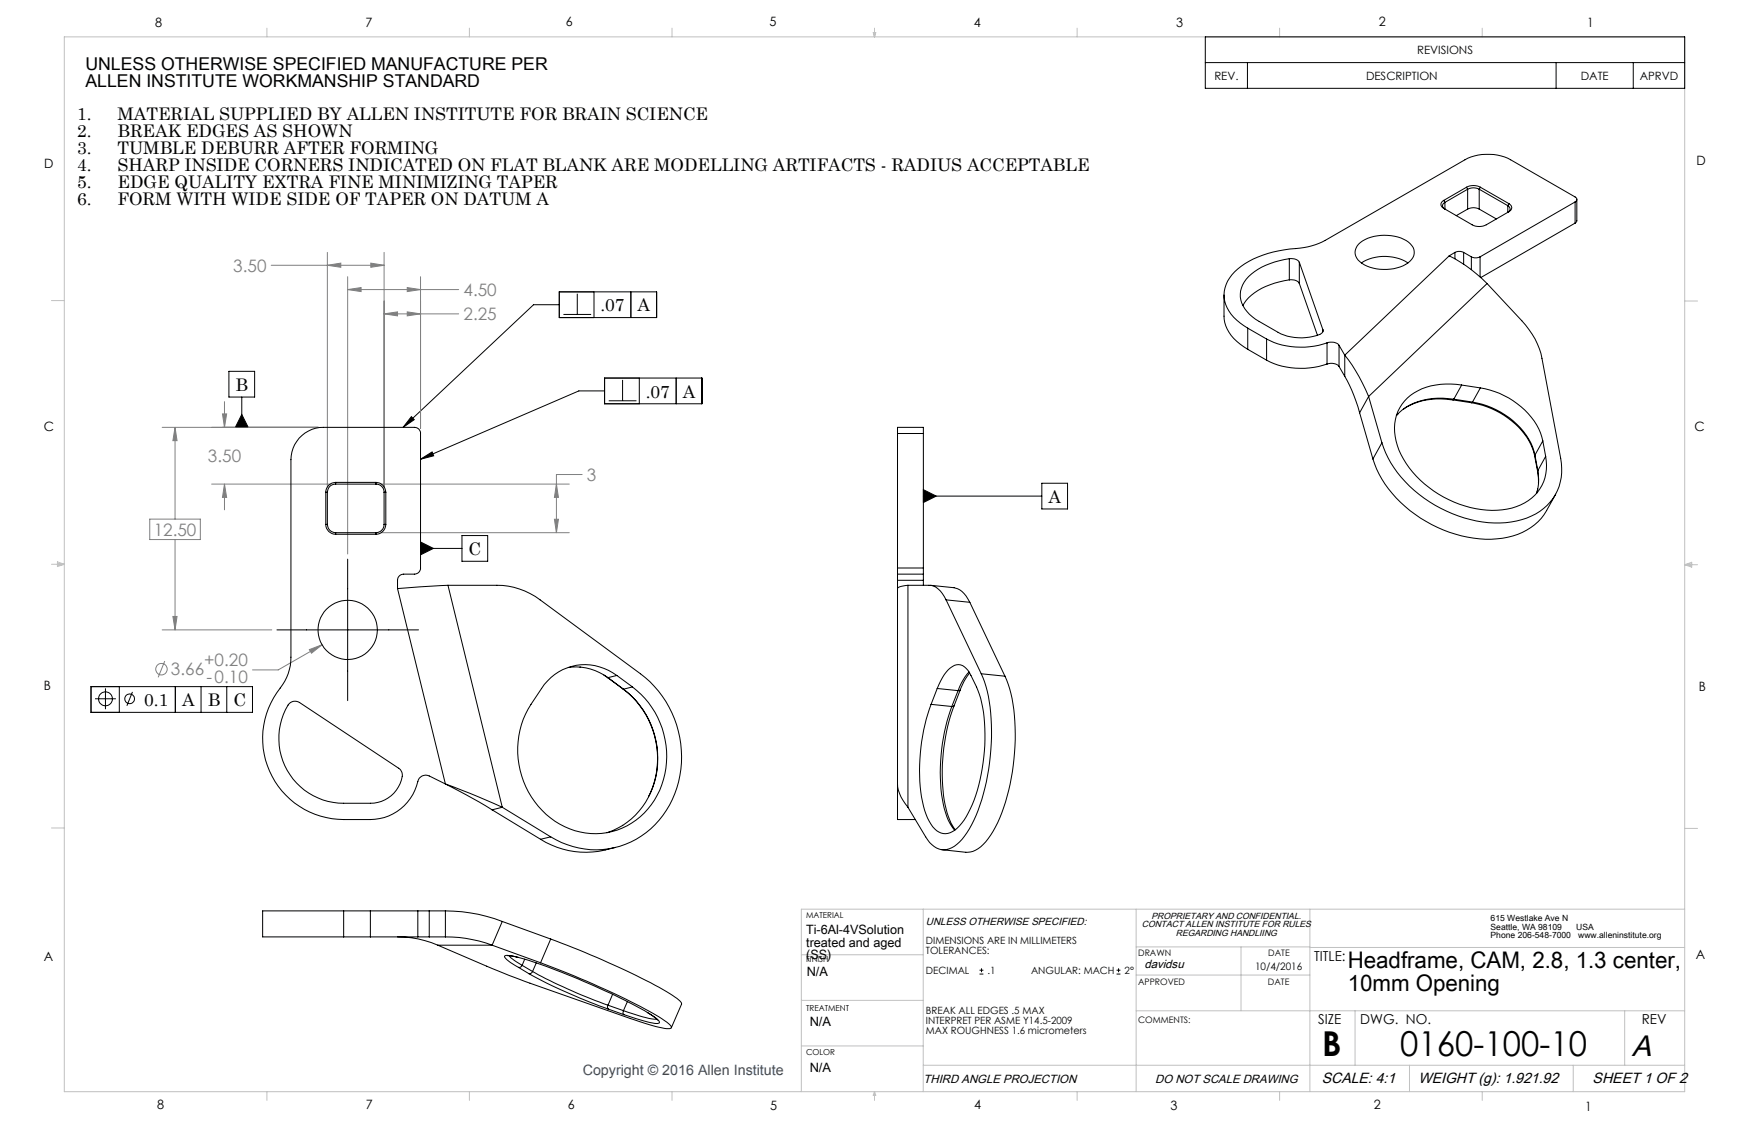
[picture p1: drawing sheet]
<svg xmlns="http://www.w3.org/2000/svg" width="432mm" height="279mm" viewBox="0 0 432 279" stroke-linecap="round" stroke-linejoin="round" font-family="sans-serif">
<g fill="none" stroke="#c0c0c0" stroke-width=".25">
<path d="M15.9 9.1h400v260.4h-400zM65.9 6.9v2.2M115.9 6.9v2.2M165.9 6.9v2.2M215.6 8h.6l-.3 1.1zM215.7 8l.2 1.1M215.9 6.9v2.2M216 8l-.1 1.1M265.9 6.9v2.2M315.9 6.9v2.2M365.9 6.9v2.2M12.7 74.2h3.2"/>
<path d="M415.9 74.3h3.2M12.7 139.3h3.2M14.2 139.1l1.7 .2M14.2 138.7l1.7 .6-1.7 .5zM15.9 139.3l-1.7 .3M415.9 139.4h3.2M415.9 139.4l1.8-.6v1.2zM415.9 139.4l1.8 .3M417.7 139.2l-1.8 .2M12.7 204.4h3.2M415.9 204.5h3.2M197.8 235.7h30.1"/>
<path d="M227.9 224.4v45.1M280.5 224.4v45.1M280.5 233.7h42.9M306.4 233.7v15.8M323.4 224.4v45.1M323.4 233.9h92.5M415.9 224.4h-218.1v45.1M197.8 246.9h30.1M197.8 258.2h30.1M280.5 249.5h135.4M280.5 240.7h42.9M334.5 249.5v13.4"/>
<path d="M401.1 249.5v13.4M65.9 269.5v2.1M115.9 269.5v2.1M165.9 269.5v2.1M215.9 269.5v2.1M215.9 269.5l.3 .8h-.6zM227.9 262.9h188M265.9 269.5v2.1M315.9 269.5v2.1M348 262.9v6.6M365.9 269.5v2.1M388.4 262.9v6.6"/>
</g>
<g fill="none" stroke="#808080" stroke-width=".25">
<path d="M67 65.5h27.8M80.8 62.3v57.9M80.8 65.5l3.3-.6v1.1zM85.8 68.3v68.4M85.8 71.5h27.4M85.8 71.5l3.3-.5v1zM91.5 64.9l3.3 .6-3.3 .5zM94.8 62.3v57.9M94.8 77.5h18.4M94.8 77.5l3.3-.5v1zM100.5 77l3.3 .5-3.3 .5zM100.5 71l3.3 .5-3.3 .5z"/>
<path d="M103.8 68.3v37.4M55.4 99.1v6.4M40 105.5h38.6M43.2 105.5v22.6M43.2 105.5l.5 3.3h-1zM52.2 119.5h29.4M54.9 102.2h1.1l-.6 3.3zM55.4 119.5v6.3M55.4 119.5l.6 3.3h-1.1zM94.1 119.5h46.4M137.4 119.5l.5 3.3h-1zM143.7 117.1h-6.3v14.4"/>
<path d="M37 128.1h12.5v5.1h-12.5zM43.2 133.2v22.3M94.1 131.5h46.4M136.9 128.2h1l-.5 3.3zM40 155.5h27.1M42.7 152.2h1l-.5 3.3zM79.5 159.1l-10.8 6.2h-6.4M40.7 163.2l-1.6 4M76.4 160.3l3.1-1.2-2.6 2.1z"/>
<circle cx="39.9" cy="165.2" r="1.42"/>
</g>
<g fill="none" stroke="#000" stroke-width=".25">
<path d="M297.6 9.1h118.3v12.7h-118.3zM297.6 15.5h118.3M308 15.5v6.3M384.2 15.5v6.3M403.2 15.5v6.3M138.1 72h24v6.4h-24zM138.1 75.2h-6.4l-32.2 30.3M139.1 77.6h6.8M142.5 72.5v5.1M146.6 72v6.4M155.8 72v6.4M56.5 91.7h6.4v6.3h-6.4z"/>
<path d="M59.7 98v7.5M149.3 93.3h24v6.4h-24zM149.3 96.5h-6.4l-39.1 16.8M150.3 98.9h6.8M153.7 93.8v5.1M157.8 93.3v6.4M166.9 93.3v6.4M54.9 105.5h23.7M59.7 102.3l1.6 3.2h-3.2zM101.6 102.8l.7 .8-2.8 1.9zM103.8 113.3l2.9-1.8 .4 1zM257.2 119.3h6.4v6.3h-6.4z"/>
<path d="M85.8 138v34.9M103.8 135.4h10.3M103.8 133.8l3.2 1.6-3.2 1.5zM114.1 132.2h6.3v6.3h-6.3zM228 122.4h29.2M228 120.9l3.1 1.5-3.1 1.6zM68.4 155.5h34.9M22.5 169.5h39.8v6.3h-39.8zM23.5 172.5h5.1M26 169.9v5.1M29.5 169.5v6.3M32.7 170.8l-1.4 3.4"/>
<path d="M43.3 169.5v6.3M49.6 169.5v6.3M56 169.5v6.3"/>
<circle cx="26" cy="172.5" r="1.73"/>
<circle cx="32" cy="172.5" r="1.2"/>
</g>
<path d="M101.6 102.8l.7 .8-2.8 1.9zM103.8 113.3l2.9-1.8 .4 1zM59.7 102.3l1.6 3.2h-3.2zM103.8 133.8l3.2 1.6-3.2 1.5zM228 120.9l3.1 1.5-3.1 1.6z" fill="#000"/>
<path d="M54.9 102.2h1.1l-.6 3.3zM55.4 119.5l.6 3.3h-1.1zM43.2 105.5l.5 3.3h-1zM42.7 152.2h1l-.5 3.3zM91.5 64.9l3.3 .6-3.3 .5zM80.8 65.5l3.3-.6v1.1zM136.9 128.2h1l-.5 3.3zM137.4 119.5l.5 3.3h-1zM76.4 160.3l.5 .9 2.6-2.1zM100.5 77l3.3 .5-3.3 .5zM94.8 77.5l3.3-.5v1zM100.5 71l3.3 .5-3.3 .5zM85.8 71.5l3.3-.5v1z" fill="#808080"/>
<g fill="none" stroke="#000" stroke-width=".25">
<path d="M356.4 49.5a1.04 1.04 0 0 0-.7 .9 1.04 1.04 0 0 0 .7 1l7.1 4.1a3.7 3.7 0 0 0 3.4 0l5.6-3.3a1.04 1.04 0 0 0 .7-.9 1.04 1.04 0 0 0-.7-1M356.4 49.5l.3 .5M356.5 50.1l.2-.1v1.6l-.5-.6v-.4zM362.1 46.2a3.7 3.7 0 0 1 3.4 0M362.1 46.2l-5.7 3.3M362.1 46.2l.2 .5M362.3 46.7a3.1 3.1 0 0 1 2.9 0M362.3 51.6a3.1 3.1 0 0 1 2.9 0M362.3 46.7l-5.6 3.3M362.3 46.7v4.9M362.3 51.6l-2.8 1.6M365.2 46.7l7.1 4.1"/>
<path d="M365.2 46.7v4.9M365.2 51.6l4.2 2.4M365.5 46.2l7 4.1M365.5 46.2l-.3 .5M372.3 50.8a.89 .89 0 0 1 .5 .8 .89 .89 0 0 1-.5 .8zM372.5 50.3l-.2 .5M388.9 49.8a.66 .66 0 0 0 .4-.6 .66 .66 0 0 0-.4-.6l-15.9-9.2a12.5 12.5 0 0 0-11.3 0l-34.5 19.9a18.8 18.8 0 0 1-8.7 2.2 23.5 23.5 0 0 0-13.7 5.6 7.6 7.6 0 0 0 .5 11.9l2.7 2M388.9 49.8l-23.5 13.6M388.9 49.8v5.3M388.9 55.1l-23.3 13.4M389.3 49.2v5.4l-.4 .5M302.2 72.8v5.2a9.5 9.5 0 0 0 4.9 7.6l.9 .6"/>
<path d="M318.3 63.9a17.3 17.3 0 0 0-10.6 5 6 6 0 0 0 .8 8.7l1.5 1.2 5.5 3.2a11.9 11.9 0 0 0 10.9 .2l.2-.3v-.5M318.3 63.9a2.36 2.36 0 0 1 2.5 .8M318.3 69.1a17.3 17.3 0 0 0-10.6 5.1l-.9 1.2M318.3 69.1a2.36 2.36 0 0 1 2.5 .9M318.3 63.9v5.2M320.8 64.7l5.8 16.7M320.8 64.7v5.3M320.8 70l4.5 12.8M335.4 60.3a10.5 10.5 0 0 1 12.8-.1 2.9 2.9 0 0 1-.6 4.7 10.9 10.9 0 0 1-11.9-.3 2.8 2.8 0 0 1-.3-4.3zM336.1 64.9a11 11 0 0 1 11.5 0M357.8 63.1l4.1 2.5 2.7 2.1 2.5 2.3M357.8 63.1l-25.8 24.6"/>
<path d="M359.2 62.3a2.47 2.47 0 0 1 2.2 0M359.2 62.3l-1.4 .8M359.2 62.3v1.6M361.4 62.3l1.9 1.1M361.4 62.3v2.9M363.3 63.4a2.47 2.47 0 0 0 2.1 0M363.3 63.4v3.2M365.4 63.4v4.9M367.1 70l8.6 9.2a18.6 18.6 0 0 1 5 9.2l4.6 24.7a12.7 12.7 0 0 1-9.6 15.2 28 28 0 0 1-21.4-3.6 28 28 0 0 1-13.1-15.4M367.1 70l-29.2 27.9M308 81l4.7 2.7M308 81v5.2"/>
<path d="M308 86.2l4.7 2.7M312.7 83.7a19.2 19.2 0 0 0 14.9 .9M312.7 88.9a19.2 19.2 0 0 0 14.9 1M312.7 83.7v5.2M326.6 81.4v.4M327.6 84.6a2.59 2.59 0 0 1 3 .6M327.6 89.9a2.76 2.76 0 0 1 3 .6M327.6 84.6v5.3M330.6 85.2l1.4 2.5M330.6 85.2v5.3M330.6 90.5l1.4 2.4M332 92.9l1.7 3.4 2 5.6"/>
<path d="M332 87.7l1.8 2.4 1.7 2.9 2.4 4.9M332 87.7v5.2M337.9 97.9l3.3 11.4M337.9 97.9l-2.2 4M358.7 98.7a16.8 16.8 0 0 0-12.2 2.3M358.7 98.7l4.6 .7M358.9 98.5a16.1 16.1 0 0 0-13.4 3.3l-.8 .8M358.9 98.5l-.2 .2M358.9 98.5l4.6 .7M360.9 95a15.4 15.4 0 0 0-14.2 4 11.4 11.4 0 0 0-1.3 12.1 26.1 26.1 0 0 0 26.7 14.6 10.9 10.9 0 0 0 9.7-10.9l-.2-2.2M360.9 95l4.6 .7M360.9 95l-2 3.5"/>
<path d="M363.3 99.4a20.2 20.2 0 0 1 14.6 10.3l1 2.9M363.5 99.2a19.5 19.5 0 0 1 14.9 11.1l.6 2M363.5 99.2l-.2 .2M365.5 95.7a19.6 19.6 0 0 1 14.8 11.2l.6 1.9M365.5 95.7l-2 3.5M82.9 119.1a2.41 2.41 0 0 0-2.5 2.4M82.9 119.5a1.99 1.99 0 0 0-2.1 2M82.9 119.1h9.9M82.9 119.5h9.9M82.9 119.1v.4M92.8 119.1a2.47 2.47 0 0 1 2.4 2.4M92.8 119.5a1.99 1.99 0 0 1 2 2"/>
<path d="M92.8 119.1v.4M221.6 107v-1.5h6.4v1.5M221.6 107v33.2M221.6 107h6.4M228 107v33.2M335.7 101.9l3.2 11.4M338.9 113.3a28.9 28.9 0 0 0 16 16.9 26.7 26.7 0 0 0 19.8 1.7 13.4 13.4 0 0 0 7.1-5.9l2.3-4M341.2 109.3l-2.3 4M345.2 102.2l-.4 .3M378.9 112.6l.7 3.8M379 112.3l-.1 .3M379 112.3l.7 3.9"/>
<path d="M379.6 116.4l.2 2.9M379.7 116.2a11.8 11.8 0 0 1-.3 5.5M379.7 116.2l-.1 .2M380.9 108.8l.7 3.8M380.9 108.8l-1.9 3.5M381.6 112.6l-1.9 3.6M80.4 129.4a2.41 2.41 0 0 0 2.5 2.5M80.4 121.5v7.9M80.4 121.5h.4M80.4 129.4h.4M80.8 129.4a2.05 2.05 0 0 0 2.1 2.1M80.8 121.5v7.9"/>
<path d="M82.9 131.9h9.9M82.9 131.5v.4M82.9 131.5h9.9M92.8 131.5v.4M94.8 129.4a2.05 2.05 0 0 1-2 2.1M94.8 121.5h.4M94.8 129.4h.4M94.8 121.5v7.9M95.2 129.4a2.47 2.47 0 0 1-2.4 2.5M95.2 121.5v7.9M379.6 120.7l-.2 .9M98.1 145.3v-2.1a1.51 1.51 0 0 1 1.6-1.5h2.6a1.51 1.51 0 0 0 1.5-1.5v-33.2a1.45 1.45 0 0 0-1.5-1.5h-22.5a8 8 0 0 0-8 8v48.7a12.9 12.9 0 0 1-3.5 8.8 20 20 0 0 0 16.5 31.3h6.6a12.2 12.2 0 0 0 11.9-9.8 1.98 1.98 0 0 1 2.7-1l4 2"/>
<path d="M98.1 145.3l11.9 48.2M110.6 144.5l-12.5 .8M110.6 144.5h12.1a17.9 17.9 0 0 1 10.6 3.6l24.8 18.2a25.4 25.4 0 0 1 4.6 36.1 20.6 20.6 0 0 1-26.7 4.2M110.6 144.5l13.4 54.7M221.6 140.2v1.5M221.6 141.7v1.5M221.6 141.7h6.4M221.6 143.2v50.3M221.6 140.2h6.4M221.6 143.2h6.4M224.2 144.5h5.1a5.2 5.2 0 0 1 4.3 3.6M224.2 144.5l-2.1 .4-.5 .4"/>
<path d="M224.2 144.5v54.7M228 140.2v1.5M228 141.7v1.5M228 143.2v1.3M229.7 144.5l5.8 .6a5.5 5.5 0 0 1 3.9 3.6M233.6 148.1l8.7 18.2M233.6 148.1l5.8 .6M239.4 148.7l8.7 18.2M71.4 173.7l1-.6h.8l.7 .3 24.5 16.2a2.02 2.02 0 0 1 .9 2 7.9 7.9 0 0 1-7.9 6.7h-6.6a16 16 0 0 1-13.4-24.6zM140.3 164.7a13.3 13.3 0 0 1 9.8 2.6M143.2 164.6l.2 .1M149.1 166.7l.9 .6"/>
<path d="M150 167.3h.1M150 167.3l3.8 2.8M150.1 167.3l3.8 2.8M152.3 166.7a12.7 12.7 0 0 0-18.6 3.2 26 26 0 0 0-5.3 10.3 21 21 0 0 0 13.5 24.8 17.4 17.4 0 0 0 21.9-12.6 21.4 21.4 0 0 0-7.7-22.9M152.3 166.7l3.8 2.8M152.3 166.7l-2.2 .6M153.8 170.1a21.4 21.4 0 0 1 6.3 26.5M153.8 170.1h.1M153.9 170.1a21 21 0 0 1 2.9 31.1 16.9 16.9 0 0 1-6.9 4.3M156.1 169.5l-2.2 .6M229.9 173.8l5.1 .6M231.4 169.9a10 10 0 0 1 4.3-5.7 2.97 2.97 0 0 1 3.7 1.9 30.4 30.4 0 0 1 3.7 17.8 39.3 39.3 0 0 1-5.1 18.5 5.9 5.9 0 0 1-5.1 3.3 5.8 5.8 0 0 1-3.9-3.8 38 38 0 0 1-1.2-20.3l.9-4.1 1.2-3.7"/>
<path d="M231.4 169.9l-1.5 3.9M231.4 169.9l5.1 .6M235 174.4a46.3 46.3 0 0 0-1.9 25.1l1 2.9 1.6 2.5M235.5 174.2a46.5 46.5 0 0 0-1.7 26.4l1 2.5 1 1.7M235.5 174.2l-.5 .2M236.5 170.5l-1.5 3.9M237.1 170.3l-.6 .2M237.1 170.3l-1.6 3.9M239.3 165.8l-1.5 2-1.3 2.7M239.4 166.1l-1.4 2-.9 2.2M242.3 166.3a39.4 39.4 0 0 1 2.3 18.8 47.8 47.8 0 0 1-5.3 19.5 9.8 9.8 0 0 1-5.6 5.1 5 5 0 0 1-5.2-3.1l-4.3-7.4M242.3 166.3l5.8 .6"/>
<path d="M248.1 166.9a39.4 39.4 0 0 1 2.4 18.8 47.8 47.8 0 0 1-5.3 19.5 9.8 9.8 0 0 1-5.7 5.1l-1.1 .1-5.8-.7M110 193.5l6.1 2.3 7.9 3.4M110 193.5l8.3 4.4 3.2 2M121.5 199.9l12 7.3M124 199.2l-2.5 .7M124 199.2l12 7.4M221.6 193.5a9.5 9.5 0 0 0 2.6 5.7M221.6 193.5v8.8h4.4M133.5 207.2a21.4 21.4 0 0 0 18.4 2M136 206.6l-2.5 .6M153.7 203.7h.1M84.8 224.8h-20v6.4h20"/>
<path d="M84.8 224.8v6.4M84.8 224.8h6.6M84.8 231.2h6.6M91.4 224.8h11.8M91.4 231.2h11.8M91.4 224.8v6.4M98.1 231.2a24.2 24.2 0 0 1 10 2.1M103.2 224.8h2.8M103.2 231.2h2.8M103.2 224.8v6.4M106 224.8h4M106 231.2h4"/>
<path d="M106 224.8v6.4M108.1 233.3l13.5 5.8 8 3.2 29.4 10.2a16.9 16.9 0 0 0 6.6 1.3l.2-.2a6.7 6.7 0 0 0-3-2.6 195.3 195.3 0 0 0-29.3-13.4M108.1 233.3h13.4M110 231.2a32.1 32.1 0 0 1 11.5 2.1M110 224.8a39.9 39.9 0 0 1 14 2.6M110 224.8v6.4M121.5 233.3l12 4.3M124 227.4l-2.5 5.9M124 227.4l12 4.4M125.3 235.9l2.7 .4M125.7 235.9a11 11 0 0 0 3.2 2.4M128 238.8a7.1 7.1 0 0 1-3.4-2.8 4.5 4.5 0 0 1 3.3 .3 160.2 160.2 0 0 1 33.3 14.5l1.5 1.2 .1 .5a6.2 6.2 0 0 1-3.8-.5l-5-1.6"/>
<path d="M128 238.8l2.6 1.5M128.9 238.3a.76 .76 0 0 1-.9 .5M128.9 238.3l2.6 1.5M129.5 236.7l-.6 1.6M131.5 239.8a.79 .79 0 0 1-.9 .5M131.5 239.8a130.1 130.1 0 0 0 18.6 8.3M132.4 237.7l-.9 2.1M136 231.8a187.3 187.3 0 0 1 30 13.8l1.9 1.5 .4 .7-2.6 5.9M136 231.8l-2.5 5.8M241.8 239.5h1M242.3 239v1M275.7 239.5h.9"/>
<path d="M276.2 239v1M130.6 240.3a139.3 139.3 0 0 0 19.6 8.8M150.1 248.1l-.1 .4 .2 .6M150.1 248.1l3.8 1.3M150.2 249.1l3.8 1.3M151.2 245.4l-1.1 2.7M153.9 249.4l3.1 1.1a14.2 14.2 0 0 0 5.1 1M153.9 249.4l-.1 .6 .2 .4M154.9 247.2l-1 2.2M159.8 249.9l2.6 1.9M241.8 240.4h1M275.7 240.4h.9"/>
<circle cx="85.9" cy="155.5" r="7.3"/>
</g>
<g font-size="8.5">
<text x="326.4" y="260.6">B</text>
<text x="345.7" y="260.6">0160-100-10</text>
</g>
<text font-size="7.3" x="402.9" y="260.8">A</text>
<g font-size="5.6">
<text x="332.7" y="239">Headframe, CAM, 2.8, 1.3 center,</text>
<text x="332.7" y="244.6">10mm Opening</text>
</g>
<g font-size="4.4">
<text x="21.1" y="17.4">UNLESS OTHERWISE SPECIFIED MANUFACTURE PER</text>
<text x="21.1" y="21.5">ALLEN INSTITUTE WORKMANSHIP STANDARD</text>
</g>
<g font-size="4.3">
<text x="19" y="29.7">1.</text>
<text x="29" y="29.7">MATERIAL SUPPLIED BY ALLEN INSTITUTE FOR BRAIN SCIENCE</text>
<text x="19" y="33.9">2.</text>
<text x="29" y="33.9">BREAK EDGES AS SHOWN</text>
<text x="19" y="38">3.</text>
<text x="29" y="38">TUMBLE DEBURR AFTER FORMING</text>
<text x="19" y="42.2">4.</text>
<text x="19" y="46.4">5.</text>
<text x="29" y="42.2">SHARP INSIDE CORNERS INDICATED ON FLAT BLANK ARE MODELLING ARTIFACTS - RADIUS ACCEPTABLE</text>
<text x="29" y="46.4">EDGE QUALITY EXTRA FINE MINIMIZING TAPER</text>
<text x="19" y="50.6">6.</text>
<text x="29" y="50.6">FORM WITH WIDE SIDE OF TAPER ON DATUM A</text>
<text x="148.3" y="76.9">.07</text>
<text x="157.4" y="76.9">A</text>
<text x="58.1" y="96.5">B</text>
<text x="159.4" y="98.2">.07</text>
<text x="168.6" y="98.2">A</text>
<text x="258.8" y="124.1">A</text>
<text x="115.7" y="137">C</text>
<text x="35.6" y="174.3">0.1</text>
<text x="44.9" y="174.3">A</text>
<text x="51.3" y="174.3">B</text>
<text x="57.6" y="174.3">C</text>
</g>
<g font-size="4.2" fill="#808080">
<text x="57.6" y="67.1">3.50</text>
<text x="114.4" y="73.1">4.50</text>
<text x="114.4" y="79.1">2.25</text>
<text x="51.3" y="114.1">3.50</text>
<text x="144.9" y="118.7">3</text>
<text x="37.9" y="132.2">12.50</text>
<text x="42.2" y="166.7">3.66</text>
<text x="50.4" y="164.4">+0.20</text>
<text x="51" y="168.5">-0.10</text>
</g>
<g font-size="3.7">
<text x="326.4" y="267.2">SCALE: 4:1</text>
<text x="350.2" y="267.2">WEIGHT (g): 1.921.92</text>
<text x="393.2" y="267.2">SHEET 1 OF 2</text>
</g>
<text font-size="3.5" fill="#1f497d" x="143.9" y="265.4">Copyright © 2016 Allen Institute</text>
<g font-size="3.4">
<text x="324.5" y="237.1">TITLE:</text>
<text x="325.5" y="252.8">SIZE</text>
<text x="335.8" y="252.8">DWG. NO.</text>
<text x="405.3" y="252.8">REV</text>
</g>
<g font-size="3.2">
<text x="38.3" y="6.7">8</text>
<text x="90.2" y="6.7">7</text>
<text x="139.7" y="6.5">6</text>
<text x="190" y="6.5">5</text>
<text x="240.4" y="6.5">4</text>
<text x="290.4" y="6.7">3</text>
<text x="340.4" y="6.5">2</text>
<text x="391.9" y="6.7">1</text>
<text x="10.9" y="41.6">D</text>
<text x="418.9" y="40.7">D</text>
<text x="10.9" y="106.3">C</text>
<text x="418.4" y="106.4">C</text>
<text x="10.8" y="170.2">B</text>
<text x="419.4" y="170.6">B</text>
<text x="199" y="230.5">Ti-6Al-4VSolution</text>
<text x="199" y="233.6">treated and aged</text>
<text x="10.8" y="237.2">A</text>
<text x="199" y="236.8">(SS)</text>
<text x="418.6" y="236.8">A</text>
<text x="199.2" y="240.8">N/A</text>
<text x="199.9" y="253.3">N/A</text>
<text x="199.9" y="264.6">N/A</text>
<text x="38.8" y="273.8">8</text>
<text x="90.4" y="273.8">7</text>
<text x="140.2" y="273.8">6</text>
<text x="190.1" y="273.9">5</text>
<text x="240.5" y="273.8">4</text>
<text x="289" y="273.9">3</text>
<text x="339.1" y="273.8">2</text>
<text x="391.4" y="274.1">1</text>
</g>
<g font-size="2.9">
<text x="282.5" y="238.9">davidsu</text>
<text x="228" y="267.2">THIRD ANGLE PROJECTION</text>
<text x="285.2" y="267.2">DO NOT SCALE DRAWING</text>
</g>
<g font-size="2.8">
<text x="349.9" y="13.3">REVISIONS</text>
<text x="299.8" y="19.7">REV.</text>
<text x="337.2" y="19.7">DESCRIPTION</text>
<text x="390.3" y="19.7">DATE</text>
<text x="404.8" y="19.7">APRVD</text>
</g>
<text font-size="2.6" x="228.6" y="228.3">UNLESS OTHERWISE SPECIFIED:</text>
<g font-size="2.5">
<text x="228.6" y="233">DIMENSIONS ARE IN MILLIMETERS</text>
<text x="228.6" y="235.5">TOLERANCES:</text>
<text x="309.8" y="239.5">10/4/2016</text>
<text x="228.6" y="240.4">DECIMAL</text>
<text x="243.8" y="240.4">.1</text>
<text x="254.5" y="240.4">ANGULAR: MACH</text>
<text x="277.6" y="240.4">2°</text>
<text x="228.6" y="250.3">BREAK ALL EDGES .5 MAX</text>
<text x="228.6" y="252.7">INTERPRET PER ASME Y14.5-2009</text>
<text x="228.6" y="255.2">MAX ROUGHNESS 1.6 micrometers</text>
</g>
<g font-size="2.2">
<text x="284.3" y="226.8">PROPRIETARY AND CONFIDENTIAL.</text>
<text x="281.9" y="228.9">CONTACT ALLEN INSTITUTE FOR RULES</text>
<text x="290.3" y="231">REGARDING HANDLIING</text>
<text x="281" y="236.1">DRAWN</text>
<text x="313.1" y="236.1">DATE</text>
<text x="281" y="243.1">APPROVED</text>
<text x="313" y="243.1">DATE</text>
<text x="281" y="252.6">COMMENTS:</text>
</g>
<g font-size="2.1">
<text x="368" y="227.3">615 Westlake Ave N</text>
<text x="368" y="229.5">Seattle, WA 98109</text>
<text x="368" y="231.6">Phone 206-548-7000</text>
<text x="389.2" y="229.5">USA</text>
<text x="389.6" y="231.6">www.alleninstitute.org</text>
</g>
<g font-size="2">
<text x="199" y="226.5">MATERIAL</text>
<text x="199" y="237.5">FINISH</text>
<text x="199" y="249.5">TREATMENT</text>
<text x="199" y="260.5">COLOR</text>
</g>
</svg>
